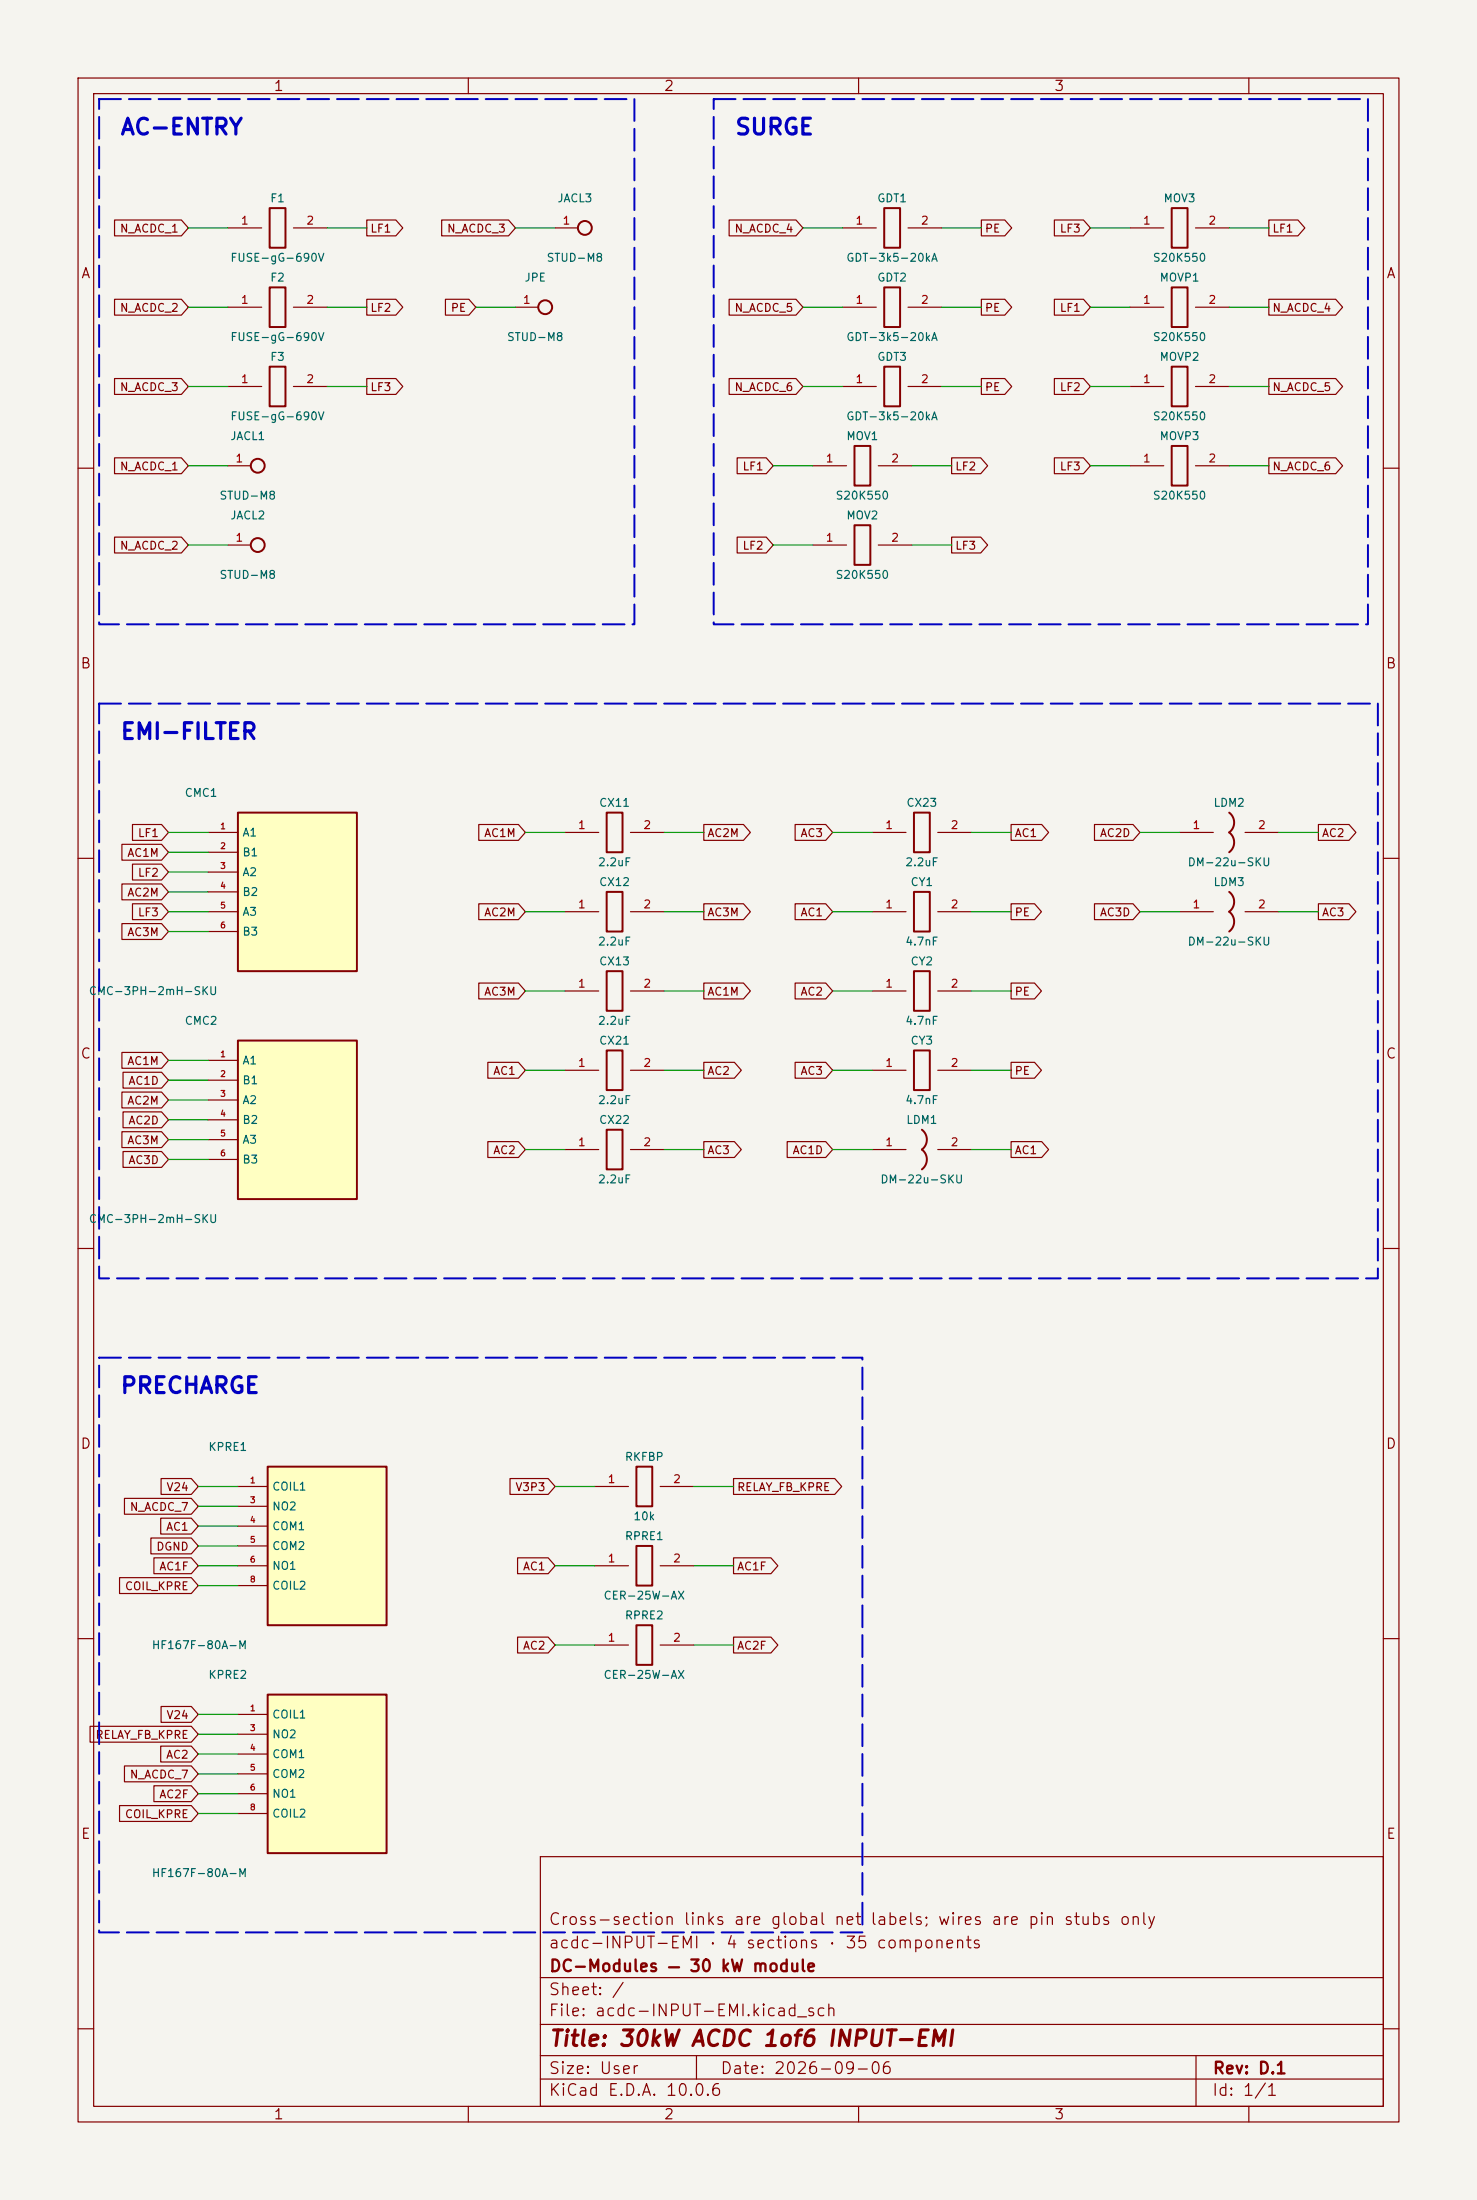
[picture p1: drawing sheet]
<svg xmlns="http://www.w3.org/2000/svg" width="189mm" height="282mm" viewBox="0 0 189 282" stroke-linecap="round" stroke-linejoin="round" font-family="sans-serif">
<path d="M0 0h189.2v281.9h-189.2z" fill="#f5f4ef" stroke="#f5f4ef" stroke-width=".13"/>
<g fill="none" stroke="#840000" stroke-width=".15">
<path d="M10 10h169.2v261.9h-169.2zM12 12h165.2v257.9h-165.2zM60 10v2M110 10v2M160 10v2M10 60h2M177.2 60h2M10 110h2M72.4 106.7h4.3M80.8 106.7h4.3M177.2 110h2M10 160h2"/>
<path d="M177.2 160h2M10 210h2M76.2 210.8h4.3M84.6 210.8h4.3M177.2 210h2M69.2 237.9h108v32h-108zM69.2 259.4h108M69.2 253.4h108M10 260h2M60 269.9v2M69.2 266.4h108M69.2 263.4h108"/>
<path d="M89.2 263.4v3M110 269.9v2M153.2 263.4v6.5M160 269.9v2M177.2 260h2"/>
</g>
<path d="M77.7 104.1h2.1v5.1h-2.1zM81.5 208.3h2.1v5.1h-2.1z" fill="none" stroke="#840000" stroke-width=".25"/>
<path d="M30.5 104.1h15.2v20.4h-15.2z" fill="#ffffc2"/>
<path d="M30.5 104.1h15.2v20.4h-15.2zM77.7 114.3h2.1v5.1h-2.1zM117.1 104.1h2v5.1h-2zM117.1 114.3h2v5.1h-2zM157.5 114.3a1.59 1.59 0 0 1 0 2.5 1.59 1.59 0 0 1 0 2.6M157.5 104.1a1.59 1.59 0 0 1 0 2.6 1.59 1.59 0 0 1 0 2.5M117.1 134.6h2v5.1h-2zM117.1 124.5h2v5h-2zM118.1 144.8a1.59 1.59 0 0 1 0 2.5 1.59 1.59 0 0 1 0 2.6" fill="none" stroke="#840000" stroke-width=".25"/>
<g fill="none" stroke="#840000" stroke-width=".15">
<path d="M26.7 106.7h3.8M26.7 109.2h3.8M26.7 111.8h3.8M26.7 114.3h3.8M26.7 116.8h3.8M26.7 119.4h3.8M72.4 116.8h4.3M80.8 116.8h4.3M111.8 106.7h4.3M111.8 116.8h4.3M120.1 106.7h4.4M120.1 116.8h4.4"/>
<path d="M151.1 106.7h4.3M151.1 116.8h4.3M159.5 106.7h4.3M159.5 116.8h4.3M111.8 137.2h4.3M111.8 127h4.3M120.1 137.2h4.4M120.1 127h4.4M111.8 147.3h4.3M120.1 147.3h4.4"/>
</g>
<path d="M30.5 133.4h15.2v20.3h-15.2z" fill="#ffffc2"/>
<path d="M30.5 133.4h15.2v20.3h-15.2zM77.7 124.5h2.1v5h-2.1z" fill="none" stroke="#840000" stroke-width=".25"/>
<path d="M26.7 135.9h3.8M26.7 138.4h3.8M72.4 127h4.3M80.8 127h4.3M26.7 141h3.8M26.7 143.5h3.8M26.7 146.1h3.8M26.7 148.6h3.8" fill="none" stroke="#840000" stroke-width=".15"/>
<path d="M34.3 217.2h15.2v20.3h-15.2z" fill="#ffffc2"/>
<path d="M34.3 217.2h15.2v20.3h-15.2z" fill="none" stroke="#840000" stroke-width=".25"/>
<path d="M30.5 219.7h3.8M30.5 222.3h3.8M30.5 224.8h3.8M30.5 227.3h3.8M30.5 229.9h3.8M30.5 232.4h3.8" fill="none" stroke="#840000" stroke-width=".15"/>
<path d="M34.3 188h15.2v20.3h-15.2z" fill="#ffffc2"/>
<g fill="none" stroke="#840000" stroke-width=".25">
<path d="M34.5 26.7h2.1v5.1h-2.1zM34.5 36.8h2.1v5.1h-2.1zM113.3 36.8h2v5.1h-2zM113.3 26.7h2v5.1h-2zM150.1 36.8h2v5.1h-2zM150.1 26.7h2v5.1h-2zM34.5 47h2.1v5.1h-2.1zM109.5 57.2h2v5h-2zM113.3 47h2v5.1h-2zM150.1 47h2v5.1h-2zM150.1 57.2h2v5h-2zM109.5 67.3h2v5.1h-2z"/>
<path d="M77.7 134.6h2.1v5.1h-2.1zM77.7 144.8h2.1v5.1h-2.1zM34.3 188h15.2v20.3h-15.2zM81.5 188h2.1v5h-2.1zM81.5 198.1h2.1v5.1h-2.1z"/>
<circle cx="69.8" cy="39.4" r=".89"/>
<circle cx="74.9" cy="29.2" r=".89"/>
<circle cx="33" cy="59.7" r=".89"/>
<circle cx="33" cy="69.8" r=".89"/>
</g>
<g fill="none" stroke="#840000" stroke-width=".15">
<path d="M14.7 38.4h8.5l.9 1-.9 1h-8.5zM14.7 28.2h8.5l.9 1-.9 1h-8.5zM29.2 29.2h4.3M29.2 39.4h4.3M37.6 29.2h4.3M37.6 39.4h4.3M47 28.2h3.7l.9 1-.9 1h-3.7zM47 38.4h3.7l.9 1-.9 1h-3.7zM56.6 28.2h8.6l.8 1-.8 1h-8.6zM57.1 38.4h3l.9 1-.9 1h-3zM66 39.4h3M71.1 29.2h2.9"/>
<path d="M93.4 38.4h8.6l.9 1-.9 1h-8.6zM93.4 28.2h8.6l.9 1-.9 1h-8.6zM107.9 29.2h4.4M107.9 39.4h4.4M116.3 29.2h4.3M116.3 39.4h4.3M125.7 38.4h3l.9 1-.9 1h-3zM125.7 28.2h3l.9 1-.9 1h-3zM135.1 28.2h3.7l.9 1-.9 1h-3.7zM135.1 38.4h3.7l.9 1-.9 1h-3.7zM144.8 29.2h4.3M144.8 39.4h4.3"/>
<path d="M153.2 29.2h4.3M153.2 39.4h4.3M162.6 38.4h8.5l.9 1-.9 1h-8.5zM162.6 28.2h3.7l.9 1-.9 1h-3.7zM14.7 48.5h8.5l.9 1-.9 1h-8.5zM14.7 58.7h8.5l.9 1-.9 1h-8.5zM29.2 59.7h2.9M29.2 49.5h4.3M37.6 49.5h4.3M47 48.5h3.7l.9 1-.9 1h-3.7zM93.4 48.5h8.6l.9 1-.9 1h-8.6zM94.4 58.7h3.8l.9 1-.9 1h-3.8z"/>
<path d="M104.1 59.7h4.4M107.9 49.5h4.4M112.5 59.7h4.3M116.3 49.5h4.3M121.9 58.7h3.7l.9 1-.9 1h-3.7zM125.7 48.5h3l.9 1-.9 1h-3zM135.1 58.7h3.7l.9 1-.9 1h-3.7zM135.1 48.5h3.7l.9 1-.9 1h-3.7zM144.8 59.7h4.3M144.8 49.5h4.3M153.2 59.7h4.3M153.2 49.5h4.3"/>
<path d="M162.6 58.7h8.5l.9 1-.9 1h-8.5zM162.6 48.5h8.5l.9 1-.9 1h-8.5zM14.7 68.8h8.5l.9 1.1-.9 1h-8.5zM29.2 69.9h2.9M94.4 68.8h3.8l.9 1.1-.9 1h-3.8zM104.1 69.9h4.4M112.5 69.9h4.3M121.9 68.8h3.7l.9 1.1-.9 1h-3.7zM15.6 113.3h5.1l.9 1-.9 1h-5.1zM15.6 108.2h5.1l.9 1-.9 1h-5.1zM15.6 118.4h5.1l.9 1-.9 1h-5.1zM17 115.8h3.7l.9 1-.9 1.1h-3.7z"/>
<path d="M17 110.7h3.7l.9 1.1-.9 1h-3.7zM17 105.7h3.7l.9 1-.9 1h-3.7zM61.3 105.7h5.1l.9 1-.9 1h-5.1zM61.3 115.8h5.1l.9 1-.9 1.1h-5.1zM90.2 115.8h5.1l.8 1-.8 1.1h-5.1zM90.2 105.7h5.1l.8 1-.8 1h-5.1zM101.9 115.8h3.9l.9 1-.9 1.1h-3.9zM101.9 105.7h3.9l.9 1-.9 1h-3.9zM129.5 105.7h4l.9 1-.9 1h-4zM129.5 115.8h3l.9 1-.9 1.1h-3zM140.2 105.7h5l.8 1-.8 1h-5zM140.2 115.8h5l.8 1-.8 1.1h-5z"/>
<path d="M168.9 115.8h3.9l.9 1-.9 1.1h-3.9zM168.9 105.7h3.9l.9 1-.9 1h-3.9zM15.6 140h5.1l.9 1-.9 1h-5.1zM15.6 134.9h5.1l.9 1-.9 1h-5.1zM15.8 137.4h4.9l.9 1-.9 1h-4.9zM61.3 126h5.1l.9 1-.9 1h-5.1zM62.5 136.1h3.9l.9 1.1-.9 1h-3.9zM72.4 137.2h4.3M80.8 137.2h4.3M90.2 126h5.1l.8 1-.8 1h-5.1zM90.2 136.1h3.9l.9 1.1-.9 1h-3.9zM101.9 126h3.9l.9 1-.9 1h-3.9z"/>
<path d="M101.9 136.1h3.9l.9 1.1-.9 1h-3.9zM129.5 136.1h3l.9 1.1-.9 1h-3zM129.5 126h3l.9 1-.9 1h-3zM15.6 145h5.1l.9 1.1-.9 1h-5.1zM15.8 142.5h4.9l.9 1-.9 1h-4.9zM15.8 147.6h4.9l.9 1-.9 1h-4.9zM62.5 146.3h3.9l.9 1-.9 1h-3.9zM72.4 147.3h4.3M80.8 147.3h4.3M90.2 146.3h3.9l.9 1-.9 1h-3.9zM100.9 146.3h4.9l.9 1-.9 1h-4.9zM129.5 146.3h4l.9 1-.9 1h-4z"/>
<path d="M15.9 192h8.6l.9 1-.9 1.1h-8.6zM19.3 197.1h5.2l.9 1-.9 1h-5.2zM19.7 199.6h4.8l.9 1.1-.9 1h-4.8zM20.6 194.6h3.9l.9 1-.9 1h-3.9zM20.6 189.5h3.9l.9 1-.9 1h-3.9zM30.5 190.5h3.8M30.5 193h3.8M30.5 195.6h3.8M30.5 198.1h3.8M65.3 189.5h4.9l.9 1-.9 1h-4.9zM66.3 199.6h3.9l.9 1.1-.9 1h-3.9zM76.2 190.5h4.3"/>
<path d="M84.6 190.5h4.3M94 189.5h12.9l.9 1-.9 1h-12.9zM94 199.6h4.8l.9 1.1-.9 1h-4.8zM15.3 202.2h9.2l.9 1-.9 1h-9.2zM20.6 218.7h3.9l.9 1-.9 1h-3.9zM30.5 200.7h3.8M30.5 203.2h3.8M66.3 209.8h3.9l.9 1-.9 1h-3.9zM76.2 200.7h4.3M84.6 200.7h4.3M94 209.8h4.8l.9 1-.9 1h-4.8zM11.5 221.2h13l.9 1.1-.9 1h-13z"/>
<path d="M15.3 231.4h9.2l.9 1-.9 1h-9.2zM15.9 226.3h8.6l.9 1-.9 1h-8.6zM19.7 228.9h4.8l.9 1-.9 1h-4.8zM20.6 223.8h3.9l.9 1-.9 1h-3.9z"/>
</g>
<g fill="none" stroke="#009600" stroke-width=".15">
<path d="M24.1 39.4h5.1M24.1 29.2h5.1M41.9 39.4h5.1M41.9 29.2h5.1M61 39.4h5M66 29.2h5.1M102.9 39.4h5M102.9 29.2h5M120.6 39.4h5.1M120.6 29.2h5.1M139.7 39.4h5.1M139.7 29.2h5.1"/>
<path d="M157.5 39.4h5.1M157.5 29.2h5.1M24.1 59.7h5.1M24.1 49.5h5.1M41.9 49.5h5.1M99.1 59.7h5M102.9 49.5h5M116.8 59.7h5.1M120.6 49.5h5.1M139.7 59.7h5.1M139.7 49.5h5.1M157.5 59.7h5.1"/>
<path d="M157.5 49.5h5.1M24.1 69.9h5.1M99.1 69.9h5M116.8 69.9h5.1M21.6 109.2h5.1M21.6 111.8h5.1M21.6 116.8h5.1M21.6 106.7h5.1M21.6 119.4h5.1M21.6 114.3h5.1M67.3 116.8h5.1M67.3 106.7h5.1"/>
<path d="M85.1 116.8h5.1M85.1 106.7h5.1M106.7 116.8h5.1M106.7 106.7h5.1M124.5 116.8h5M124.5 106.7h5M146 116.8h5.1M146 106.7h5.1M163.8 116.8h5.1M163.8 106.7h5.1M21.6 135.9h5.1M21.6 138.4h5.1"/>
<path d="M67.3 137.2h5.1M67.3 127h5.1M85.1 137.2h5.1M85.1 127h5.1M106.7 137.2h5.1M106.7 127h5.1M124.5 137.2h5M124.5 127h5M21.6 146.1h5.1M21.6 148.6h5.1M21.6 141h5.1M21.6 143.5h5.1"/>
<path d="M67.3 147.3h5.1M85.1 147.3h5.1M106.7 147.3h5.1M124.5 147.3h5M25.4 195.6h5.1M25.4 190.5h5.1M25.4 193h5.1M25.4 198.1h5.1M71.1 190.5h5.1M88.9 190.5h5.1M25.4 200.7h5.1M25.4 203.2h5.1"/>
<path d="M25.4 219.7h5.1M71.1 200.7h5.1M71.1 210.8h5.1M88.9 200.7h5.1M88.9 210.8h5.1M25.4 222.3h5.1M25.4 224.8h5.1M25.4 229.9h5.1M25.4 232.4h5.1M25.4 227.3h5.1"/>
</g>
<path d="M12.7 12.7h68.6v67.3h-68.6zM91.4 12.7h83.9v67.3h-83.9zM12.7 90.2h163.8v73.6h-163.8zM12.7 174h97.8v73.7h-97.8z" fill="none" stroke="#0000c2" stroke-width=".25" stroke-dasharray="2.8 1"/>
<g font-size="2" fill="#0000c2">
<text x="15.3" y="17.8">AC-ENTRY</text>
<text x="94" y="17.8">SURGE</text>
<text x="15.3" y="95.3">EMI-FILTER</text>
<text x="15.3" y="179.1">PRECHARGE</text>
</g>
<text font-size="2" fill="#840000" x="70.2" y="262.7">Title: 30kW ACDC 1of6 INPUT-EMI</text>
<g font-size="1.5" fill="#840000">
<text x="70.2" y="250.1">acdc-INPUT-EMI · 4 sections · 35 components</text>
<text x="70.2" y="247.1">Cross-section links are global net</text>
<text x="111.4" y="247.1">labels; wires are pin stubs only</text>
<text x="70.2" y="256.1">Sheet: /</text>
<text x="70.3" y="253.1">DC-Modules — 30 kW module</text>
<text x="70.2" y="258.8">File: acdc-INPUT-EMI.kicad_sch</text>
<text x="70.2" y="269">KiCad E.D.A. 10.0.6</text>
<text x="70.2" y="266.2">Size: User</text>
<text x="92.2" y="266.2">Date: 2026-09-06</text>
<text x="155.2" y="269">Id: 1/1</text>
<text x="155.3" y="266.2">Rev: D.1</text>
</g>
<g font-size="1.3" fill="#840000">
<text x="35" y="12">1</text>
<text x="85" y="12">2</text>
<text x="135" y="12">3</text>
<text x="10.3" y="36">A</text>
<text x="177.5" y="36">A</text>
<text x="10.2" y="86">B</text>
<text x="177.4" y="86">B</text>
<text x="10.2" y="136">C</text>
<text x="177.4" y="136">C</text>
<text x="10.2" y="186">D</text>
<text x="177.4" y="186">D</text>
<text x="10.3" y="236">E</text>
<text x="177.5" y="236">E</text>
<text x="35" y="271.9">1</text>
<text x="85" y="271.9">2</text>
<text x="135" y="271.9">3</text>
</g>
<g font-size="1" fill="#a90000">
<text x="30.8" y="29">1</text>
<text x="39.2" y="29">2</text>
<text x="72" y="29">1</text>
<text x="109.5" y="29">1</text>
<text x="117.9" y="29">2</text>
<text x="146.4" y="29">1</text>
<text x="154.7" y="29">2</text>
<text x="30.8" y="39.2">1</text>
<text x="39.2" y="39.2">2</text>
<text x="66.9" y="39.2">1</text>
<text x="109.5" y="39.2">1</text>
<text x="117.9" y="39.2">2</text>
<text x="146.4" y="39.2">1</text>
<text x="154.7" y="39.2">2</text>
<text x="30.8" y="49.3">1</text>
<text x="39.2" y="49.3">2</text>
<text x="109.5" y="49.3">1</text>
<text x="117.9" y="49.3">2</text>
<text x="146.4" y="49.3">1</text>
<text x="154.7" y="49.3">2</text>
<text x="30.1" y="59.5">1</text>
<text x="105.7" y="59.5">1</text>
<text x="114.1" y="59.5">2</text>
<text x="146.4" y="59.5">1</text>
<text x="154.7" y="59.5">2</text>
<text x="30.1" y="69.7">1</text>
<text x="105.7" y="69.7">1</text>
<text x="114.1" y="69.7">2</text>
<text x="74" y="106.5">1</text>
<text x="82.3" y="106.5">2</text>
<text x="113.3" y="106.5">1</text>
<text x="121.7" y="106.5">2</text>
<text x="152.7" y="106.5">1</text>
<text x="161.1" y="106.5">2</text>
<text x="74" y="116.7">1</text>
<text x="82.3" y="116.7">2</text>
<text x="113.3" y="116.7">1</text>
<text x="121.7" y="116.7">2</text>
<text x="152.7" y="116.7">1</text>
<text x="161.1" y="116.7">2</text>
<text x="74" y="126.8">1</text>
<text x="82.3" y="126.8">2</text>
<text x="113.3" y="126.8">1</text>
<text x="121.7" y="126.8">2</text>
<text x="74" y="137">1</text>
<text x="82.3" y="137">2</text>
<text x="113.3" y="137">1</text>
<text x="121.7" y="137">2</text>
<text x="74" y="147.1">1</text>
<text x="82.3" y="147.1">2</text>
<text x="113.3" y="147.1">1</text>
<text x="121.7" y="147.1">2</text>
<text x="77.8" y="190.3">1</text>
<text x="86.2" y="190.3">2</text>
<text x="77.8" y="200.5">1</text>
<text x="86.2" y="200.5">2</text>
<text x="77.8" y="210.6">1</text>
<text x="86.2" y="210.6">2</text>
</g>
<g font-size="1" fill="#006464">
<text x="34.5" y="26.2">F1</text>
<text x="71.3" y="26.2">JACL3</text>
<text x="112.3" y="26.2">GDT1</text>
<text x="149" y="26.2">MOV3</text>
<text x="29.4" y="33.8">FUSE-gG-690V</text>
<text x="70" y="33.8">STUD-M8</text>
<text x="108.3" y="33.8">GDT-3k5-20kA</text>
<text x="147.6" y="33.8">S20K550</text>
<text x="34.5" y="36.3">F2</text>
<text x="67.1" y="36.3">JPE</text>
<text x="112.3" y="36.3">GDT2</text>
<text x="148.5" y="36.3">MOVP1</text>
<text x="29.4" y="43.9">FUSE-gG-690V</text>
<text x="34.5" y="46.5">F3</text>
<text x="64.9" y="43.9">STUD-M8</text>
<text x="108.3" y="43.9">GDT-3k5-20kA</text>
<text x="112.3" y="46.5">GDT3</text>
<text x="147.6" y="43.9">S20K550</text>
<text x="148.5" y="46.5">MOVP2</text>
<text x="29.4" y="56.6">JACL1</text>
<text x="29.4" y="54.1">FUSE-gG-690V</text>
<text x="108.3" y="54.1">GDT-3k5-20kA</text>
<text x="108.4" y="56.6">MOV1</text>
<text x="147.6" y="54.1">S20K550</text>
<text x="148.5" y="56.6">MOVP3</text>
<text x="28" y="64.3">STUD-M8</text>
<text x="107" y="64.3">S20K550</text>
<text x="147.6" y="64.3">S20K550</text>
<text x="29.4" y="66.8">JACL2</text>
<text x="108.4" y="66.8">MOV2</text>
<text x="28" y="74.4">STUD-M8</text>
<text x="107" y="74.4">S20K550</text>
<text x="23.6" y="102.4">CMC1</text>
<text x="31" y="107.4">A1</text>
<text x="76.7" y="103.6">CX11</text>
<text x="116" y="103.6">CX23</text>
<text x="155.4" y="103.6">LDM2</text>
<text x="31" y="110">B1</text>
<text x="31" y="112.5">A2</text>
<text x="76.5" y="111.3">2.2uF</text>
<text x="76.7" y="113.8">CX12</text>
<text x="115.9" y="111.3">2.2uF</text>
<text x="116.6" y="113.8">CY1</text>
<text x="152.1" y="111.3">DM-22u-SKU</text>
<text x="155.4" y="113.8">LDM3</text>
<text x="31" y="115.1">B2</text>
<text x="31" y="117.6">A3</text>
<text x="31" y="120.1">B3</text>
<text x="76.5" y="121.4">2.2uF</text>
<text x="76.7" y="124">CX13</text>
<text x="115.9" y="121.4">4.7nF</text>
<text x="116.6" y="124">CY2</text>
<text x="152.1" y="121.4">DM-22u-SKU</text>
<text x="11.3" y="127.8">CMC-3PH-2mH-SKU</text>
<text x="23.6" y="131.6">CMC2</text>
<text x="76.5" y="131.6">2.2uF</text>
<text x="115.9" y="131.6">4.7nF</text>
<text x="31" y="136.7">A1</text>
<text x="76.7" y="134.1">CX21</text>
<text x="116.6" y="134.1">CY3</text>
<text x="31" y="139.2">B1</text>
<text x="31" y="141.7">A2</text>
<text x="76.5" y="141.7">2.2uF</text>
<text x="115.9" y="141.7">4.7nF</text>
<text x="31" y="144.3">B2</text>
<text x="31" y="146.8">A3</text>
<text x="31" y="149.4">B3</text>
<text x="76.7" y="144.3">CX22</text>
<text x="116" y="144.3">LDM1</text>
<text x="76.5" y="151.9">2.2uF</text>
<text x="112.7" y="151.9">DM-22u-SKU</text>
<text x="11.3" y="157">CMC-3PH-2mH-SKU</text>
<text x="26.6" y="186.2">KPRE1</text>
<text x="34.8" y="191.3">COIL1</text>
<text x="80" y="187.5">RKFBP</text>
<text x="34.8" y="193.8">NO2</text>
<text x="34.8" y="196.3">COM1</text>
<text x="80" y="197.6">RPRE1</text>
<text x="81.1" y="195.1">10k</text>
<text x="34.8" y="198.9">COM2</text>
<text x="34.8" y="201.4">NO1</text>
<text x="34.8" y="204">COIL2</text>
<text x="77.2" y="205.2">CER-25W-AX</text>
<text x="80" y="207.8">RPRE2</text>
<text x="19.4" y="211.6">HF167F-80A-M</text>
<text x="26.6" y="215.4">KPRE2</text>
<text x="77.2" y="215.4">CER-25W-AX</text>
<text x="34.8" y="220.5">COIL1</text>
<text x="34.8" y="223">NO2</text>
<text x="34.8" y="225.6">COM1</text>
<text x="34.8" y="228.1">COM2</text>
<text x="34.8" y="230.6">NO1</text>
<text x="34.8" y="233.2">COIL2</text>
<text x="19.4" y="240.8">HF167F-80A-M</text>
</g>
<g font-size="1" fill="#840000">
<text x="15.3" y="30.1">N_ACDC_1</text>
<text x="47.4" y="30.1">LF1</text>
<text x="57.2" y="30.1">N_ACDC_3</text>
<text x="94" y="30.1">N_ACDC_4</text>
<text x="126.1" y="30.1">PE</text>
<text x="135.7" y="30.1">LF3</text>
<text x="162.9" y="30.1">LF1</text>
<text x="15.3" y="40.2">N_ACDC_2</text>
<text x="47.4" y="40.2">LF2</text>
<text x="57.7" y="40.2">PE</text>
<text x="94" y="40.2">N_ACDC_5</text>
<text x="126.1" y="40.2">PE</text>
<text x="135.7" y="40.2">LF1</text>
<text x="162.9" y="40.2">N_ACDC_4</text>
<text x="15.3" y="50.4">N_ACDC_3</text>
<text x="47.4" y="50.4">LF3</text>
<text x="94" y="50.4">N_ACDC_6</text>
<text x="126.1" y="50.4">PE</text>
<text x="135.7" y="50.4">LF2</text>
<text x="162.9" y="50.4">N_ACDC_5</text>
<text x="15.3" y="60.5">N_ACDC_1</text>
<text x="95.1" y="60.5">LF1</text>
<text x="122.3" y="60.5">LF2</text>
<text x="135.7" y="60.5">LF3</text>
<text x="162.9" y="60.5">N_ACDC_6</text>
<text x="15.3" y="70.7">N_ACDC_2</text>
<text x="95.1" y="70.7">LF2</text>
<text x="122.3" y="70.7">LF3</text>
<text x="17.6" y="107.5">LF1</text>
<text x="61.9" y="107.5">AC1M</text>
<text x="90.5" y="107.5">AC2M</text>
<text x="102.5" y="107.5">AC3</text>
<text x="129.9" y="107.5">AC1</text>
<text x="140.8" y="107.5">AC2D</text>
<text x="169.3" y="107.5">AC2</text>
<text x="16.2" y="110.1">AC1M</text>
<text x="17.6" y="112.6">LF2</text>
<text x="16.2" y="115.1">AC2M</text>
<text x="17.6" y="117.7">LF3</text>
<text x="61.9" y="117.7">AC2M</text>
<text x="90.5" y="117.7">AC3M</text>
<text x="102.5" y="117.7">AC1</text>
<text x="129.9" y="117.7">PE</text>
<text x="140.8" y="117.7">AC3D</text>
<text x="169.3" y="117.7">AC3</text>
<text x="16.2" y="120.2">AC3M</text>
<text x="61.9" y="127.8">AC3M</text>
<text x="90.5" y="127.8">AC1M</text>
<text x="102.5" y="127.8">AC2</text>
<text x="129.9" y="127.8">PE</text>
<text x="16.2" y="136.7">AC1M</text>
<text x="16.2" y="141.8">AC2M</text>
<text x="16.4" y="139.3">AC1D</text>
<text x="63.1" y="138">AC1</text>
<text x="90.5" y="138">AC2</text>
<text x="102.5" y="138">AC3</text>
<text x="129.9" y="138">PE</text>
<text x="16.2" y="146.9">AC3M</text>
<text x="16.4" y="144.4">AC2D</text>
<text x="16.4" y="149.4">AC3D</text>
<text x="63.1" y="148.2">AC2</text>
<text x="90.5" y="148.2">AC3</text>
<text x="101.5" y="148.2">AC1D</text>
<text x="129.9" y="148.2">AC1</text>
<text x="21.2" y="191.3">V24</text>
<text x="66" y="191.3">V3P3</text>
<text x="94.4" y="191.3">RELAY_FB_KPRE</text>
<text x="16.6" y="193.9">N_ACDC_7</text>
<text x="21.2" y="196.4">AC1</text>
<text x="19.9" y="199">DGND</text>
<text x="20.3" y="201.5">AC1F</text>
<text x="66.9" y="201.5">AC1</text>
<text x="94.4" y="201.5">AC1F</text>
<text x="15.9" y="204">COIL_KPRE</text>
<text x="66.9" y="211.7">AC2</text>
<text x="94.4" y="211.7">AC2F</text>
<text x="21.2" y="220.6">V24</text>
<text x="12.2" y="223.1">RELAY_FB_KPRE</text>
<text x="21.2" y="225.6">AC2</text>
<text x="15.9" y="233.3">COIL_KPRE</text>
<text x="16.6" y="228.2">N_ACDC_7</text>
<text x="20.3" y="230.7">AC2F</text>
</g>
<g font-size=".8" fill="#a90000">
<text x="28.1" y="106.5">1</text>
<text x="28.1" y="109">2</text>
<text x="28.1" y="111.5">3</text>
<text x="28.1" y="114.1">4</text>
<text x="28.1" y="116.6">5</text>
<text x="28.1" y="119.2">6</text>
<text x="28.1" y="135.7">1</text>
<text x="28.1" y="138.2">2</text>
<text x="28.1" y="140.7">3</text>
<text x="28.1" y="143.3">4</text>
<text x="28.1" y="145.8">5</text>
<text x="28.1" y="148.4">6</text>
<text x="31.9" y="190.3">1</text>
<text x="31.9" y="192.8">3</text>
<text x="31.9" y="195.4">4</text>
<text x="31.9" y="197.9">5</text>
<text x="31.9" y="200.4">6</text>
<text x="31.9" y="203">8</text>
<text x="31.9" y="219.5">1</text>
<text x="31.9" y="222">3</text>
<text x="31.9" y="224.6">4</text>
<text x="31.9" y="227.1">5</text>
<text x="31.9" y="229.6">6</text>
<text x="31.9" y="232.2">8</text>
</g>
</svg>
